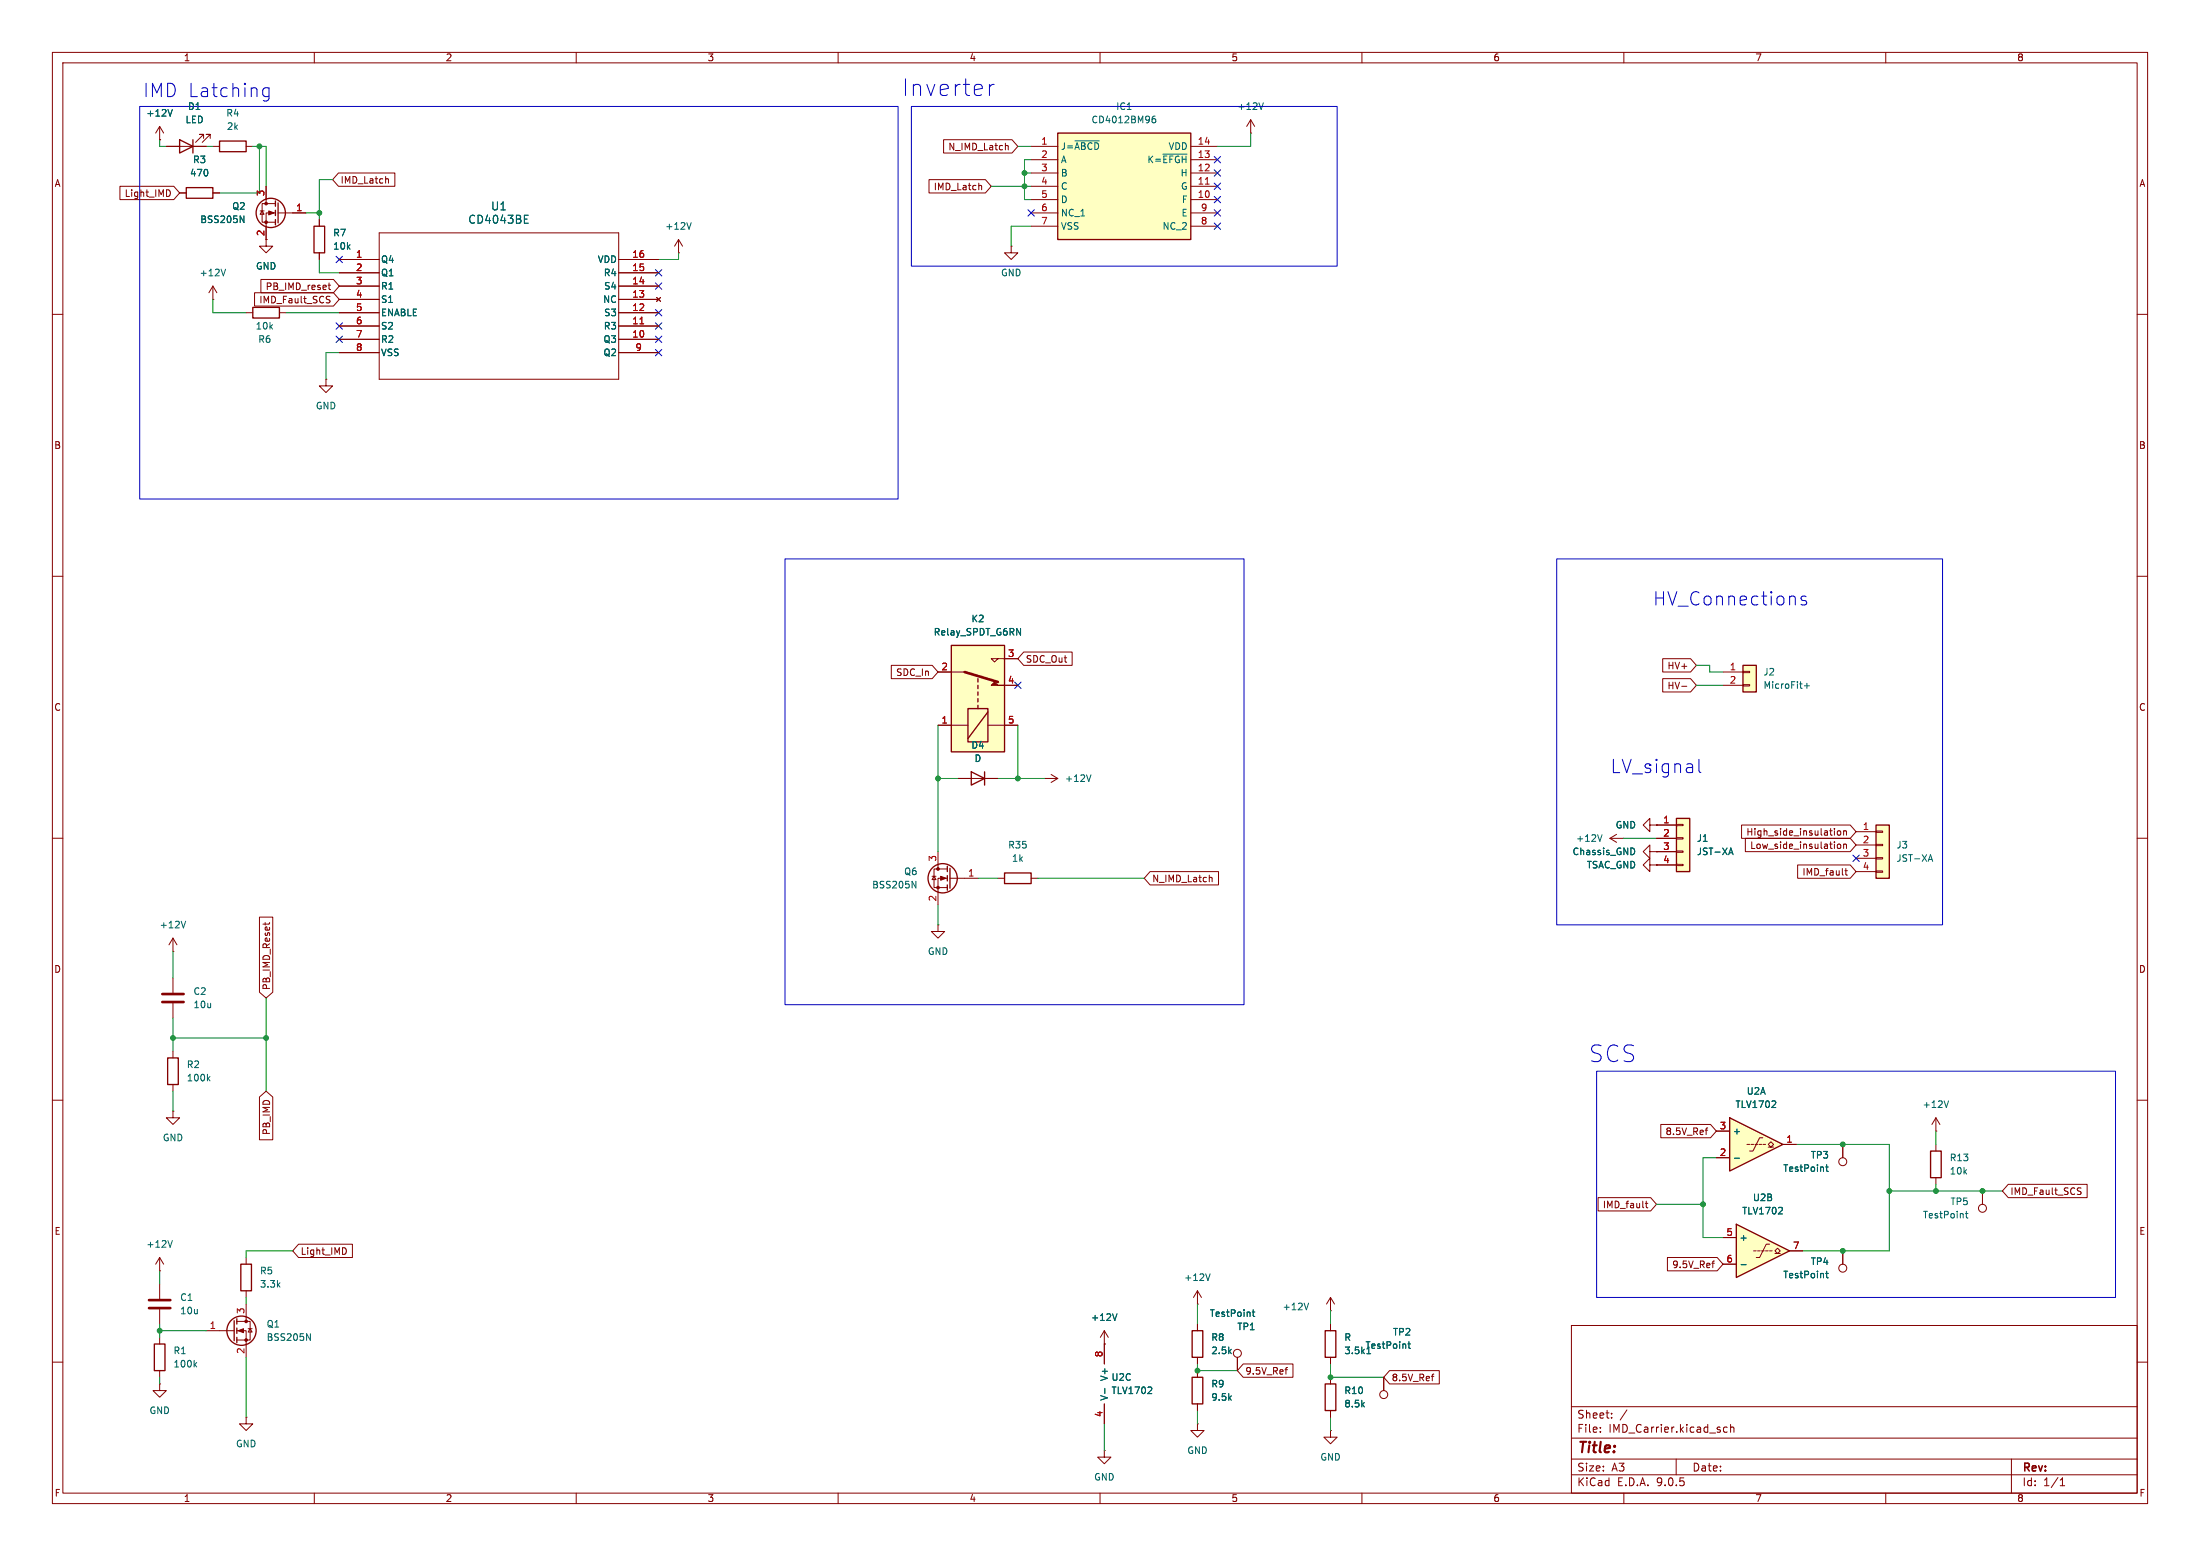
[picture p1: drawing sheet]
<svg xmlns="http://www.w3.org/2000/svg" width="420mm" height="297mm" viewBox="0 0 420 297" stroke-linecap="round" stroke-linejoin="round" font-family="sans-serif">
<g fill="none" stroke="#840000" stroke-width=".19">
<path d="M10 10h400v277h-400zM12 12h396v273h-396zM60 10v2M110 10v2M160 10v2M210 10v2M260 10v2M310 10v2M360 10v2M10 60h2M408 60h2M10 110h2"/>
<path d="M408 110h2M10 160h2M408 160h2M10 210h2M408 210h2M300 253h108v32h-108zM10 260h2M300 278.5h108M300 274.5h108M300 268.5h108M305.5 273.2v.2M305.5 272.5v.1"/>
<path d="M307.7 270.5v.2M307.7 269.8v.1M310.6 269.1l-1.3 1.9M320 278.5v3M329.7 272.5l-.4-.1-.3 .3 .2 .6h.5M330.4 272.5l.2-.1 .3 .1 .1 .9M330.4 271.9v1.5M384 278.5v6.5M408 260h2M60 285v2M110 285v2M160 285v2"/>
<path d="M210 285v2M260 285v2M300 281.5h108M310 285v2M360 285v2M393.3 283.6h.9M393.3 282.5l.4-.4v1.5"/>
</g>
<path d="M201.9 25.4h25.4v20.3h-25.4z" fill="#ffffc2"/>
<g fill="none" stroke="#840000" stroke-width=".25">
<path d="M34.3 26.7l2.5 1.2-2.5 1.3zM35.6 35.8h5v2h-5zM36.8 26.7v2.5M41.9 26.9h5.1v2.1h-5.1zM52.6 38.4v1M53.1 38.7v3.8M201.9 25.4h25.4v20.3h-25.4zM48.3 58.7h5v2h-5zM52.6 40.1v1M52.6 41.9v1M59.9 43.2h2.1v5.1h-2.1zM32 201.9h2v5.1h-2z"/>
<path d="M368.6 219.7h2v5.1h-2zM29.5 256.5h2v5.1h-2zM44.7 252.1v3.8M45.2 251.7v1M45.2 253.5v1M45.2 255.3v1M46 241.3h2v5.1h-2zM253 254h2v5.1h-2zM253 264.2h2v5h-2z"/>
<circle cx="51.7" cy="40.6" r="2.79"/>
<circle cx="46.1" cy="254" r="2.79"/>
</g>
<g fill="none" stroke="#840000" stroke-width=".19">
<path d="M30.5 26.7h.1M30.5 24.1v2.6M30.5 24.1l-.8 1.3M30.5 24.1l.7 1.3M31.7 27.9h7.7M34.3 36.8h1.3M38.9 26.4v-.7h-.8h.8l-1.6 1.5M40.1 26.4v-.7h-.7h.7l-1.5 1.5M40.6 27.9h1.3M40.6 36.8h1.3M47 27.9h1.3M50.8 35.6v3.3"/>
<path d="M52.6 38.9h-2.6v3.5h2.6M196.8 27.9h5.1M196.8 30.5h5.1M196.8 33h5.1M196.8 35.6h5.1M196.8 38.1h5.1M227.3 27.9h5.1M227.3 30.5h5.1M227.3 33h5.1M227.3 35.6h5.1M227.3 38.1h5.1M40.6 57.2h.1"/>
<path d="M40.6 54.6l-.7 1.3M40.6 54.6l.8 1.3M40.6 54.6v2.6M47 59.7h1.3M49.7 40.3h.7M50 40.3l.4 .6h-.7zM52.6 40.6h-1.8v5.1M53.1 40.6h5.3M53.3 59.7h1.3M61 41.9v1.3M61 48.3v1.2M64.8 49.5h7.6"/>
<path d="M64.8 52.1h7.6M64.8 54.6h7.6M64.8 57.2h7.6M64.8 59.7h7.6M72.4 44.5h45.7v27.9h-45.7zM118.1 49.5h7.6M118.1 52.1h7.6M118.1 54.6h7.6M118.1 57.2h7.6M118.1 59.7h7.6M125.3 56.8l.8 .7M126.1 56.8l-.8 .7"/>
<path d="M129.5 48.3h.1M129.5 45.7l-.7 1.3M129.5 45.7l.8 1.3M129.5 45.7v2.6M196.8 40.6h5.1M196.8 43.2h5.1M227.3 40.6h5.1M227.3 43.2h5.1M62.2 72.4v1.3h1.3l-1.3 1.2-1.2-1.2h1.2M62.2 72.4h.1M64.8 62.2h7.6M64.8 64.8h7.6"/>
<path d="M64.8 67.3h7.6M118.1 62.2h7.6M118.1 64.8h7.6M118.1 67.3h7.6M315 165.1v-1.3l-1.3 1.3 1.3 1.3v-1.3h1.2M315 162.6v-1.3l-1.3 1.3 1.3 1.2v-1.2h1.2M316.2 165.1h.1M316.2 162.6h.1M33 212.1v1.3h1.3l-1.3 1.2-1.3-1.2h1.3M33 212.1h.1M33 200.7v1.2M33 207v1.3"/>
<path d="M369.6 218.4v1.3M369.6 224.8v1.3M378.5 227.3v2.6M30.5 242.6h.1M30.5 240l-.8 1.3M30.5 240l.7 1.3M30.5 240v2.6M30.5 245.1v2.8M30.5 249.9v2.8M30.5 255.3v1.2M39.4 254h5.3M45.2 252.2h2.6v3.6h-2.6"/>
<path d="M45.2 254h1.8v5.1M47 240v1.3M47 246.4v1.2M47 248.9v3.3M47.4 253.6h.7M47.8 253.6l.3 .7h-.7zM228.6 248.9h.1M228.6 246.4l-.8 1.2M228.6 246.4l.8 1.2M228.6 246.4v2.5M236.2 259.1v2.5M254 250.2h.1"/>
<path d="M254 247.6v2.6M254 252.7v1.3M254 259.1v1.2M254 247.6l-.8 1.3M254 247.6l.8 1.3M30.5 264.2v1.2h1.2l-1.2 1.3-1.3-1.3h1.3M30.5 264.2h.1M30.5 261.6v1.3M47 270.5v1.3h1.3l-1.3 1.2-1.3-1.2h1.3M47 270.5h.1M210.8 276.9v1.2h1.3l-1.3 1.3-1.3-1.3h1.3M210.8 276.9h.1"/>
<path d="M254 273v1.3h1.3l-1.3 1.3-1.3-1.3h1.3M254 273h.1M254 262.9v1.3M254 269.2v1.3"/>
<circle cx="378.5" cy="230.6" r=".76"/>
<circle cx="236.2" cy="258.3" r=".76"/>
</g>
<g fill="none" stroke="#006464" stroke-width=".19">
<path d="M32.9 20.9l-.4 1.3M205.2 26.9h4.6M219.9 22.9l.3-.2h.2l.2 .2v.3l-.2 .2h-.4l-.1-.2M220.5 22.2h-.3l-.3 .5M222 29.4h4.6M43.1 51.4l-.5 1.2M45.9 41.2l.7 1.3v-1.3M100.1 41.8h.5M100.1 42.6h.7M100.1 41.1h.7M132 42.5l-.5 1.3M311.8 161.9l.3 .5-.3 .7"/>
<path d="M39.7 205.8l.4 .5M40.1 205.5l-.5 .5M32.9 236.8l-.4 1.3M375.2 231.6h.5M375.4 231.2v1.1l.3 .2M58.5 254.6l.8 1.2v-1.2M231 243.1l-.4 1.3M239.1 250.4h.4M239.2 250v1.1l.3 .2M249.8 248.7l-.4 1.3M260.9 258.4h.8M261.3 257.1v1.3"/>
<path d="M37.2 260.4l.3 .5M37.5 260.1l-.4 .5"/>
</g>
<path d="M230.1 35.1h.7M122.2 61.8h.7" fill="none" stroke="#a90000" stroke-width=".19"/>
<g fill="#840000" stroke="#840000" stroke-width=".19">
<path d="M51.3 40.3l1 .3-1 .4z"/>
<path d="M45.5 254l1-.4v.8z"/>
<circle cx="50.8" cy="38.9" r=".25"/>
<circle cx="50.8" cy="42.4" r=".25"/>
<circle cx="47" cy="252.2" r=".25"/>
<circle cx="47" cy="255.8" r=".25"/>
</g>
<path d="M28.4 248.2h4.1M28.4 249.7h4.1" fill="none" stroke="#840000" stroke-width=".51"/>
<path d="M358.1 157.5h2.6v10.1h-2.6z" fill="#ffffc2"/>
<path d="M358.1 157.5h2.6v10.1h-2.6z" fill="none" stroke="#840000" stroke-width=".25"/>
<path d="M354.3 158.8h3.8M358.1 158.6h1.3v.3h-1.3zM354.3 161.3h3.8M354.3 163.8h3.8M354.3 166.4h3.8M358.1 161.2h1.3v.2h-1.3zM358.1 163.7h1.3v.3h-1.3zM358.1 166.2h1.3v.3h-1.3z" fill="none" stroke="#840000" stroke-width=".19"/>
<path d="M368.2 164h.6M368.5 163.1l.5 1.3" fill="none" stroke="#006464" stroke-width=".19"/>
<path d="M332.7 127h2.6v5.1h-2.6z" fill="#ffffc2"/>
<path d="M332.7 127h2.6v5.1h-2.6zM227.6 254h2v5.1h-2z" fill="none" stroke="#840000" stroke-width=".25"/>
<g fill="none" stroke="#840000" stroke-width=".19">
<path d="M50.8 45.7v1.3h1.3l-1.3 1.3-1.3-1.3h1.3M328.9 128.3h3.8M328.9 130.8h3.8M332.7 128.1h1.3v.3h-1.3zM332.7 130.7h1.3v.2h-1.3zM308.6 159.3l-1.3 .7M315 157.5v-1.3l-1.3 1.3 1.3 1.3v-1.3h1.2M316.2 157.5h.1M33 179.1l-.7 1.2M33 179.1l.8 1.2M33 179.1v2.5M307.3 160l1.3 .8"/>
<path d="M307.3 160h2.6M309.9 160h.1M33 181.6h.1M33 186.7v2.8M33 191.5v2.8M228.6 252.7v1.3M228.6 259.1v1.2M228.6 271.8v1.2h1.3l-1.3 1.3-1.3-1.3h1.3M228.6 271.8h.1"/>
</g>
<path d="M344.5 130.9h.9M344.9 130.4v1M305.8 159.3l-.4 1.3M35.4 175.8l-.4 1.3" fill="none" stroke="#006464" stroke-width=".19"/>
<path d="M31 189.7h4.1M31 191.3h4.1" fill="none" stroke="#840000" stroke-width=".51"/>
<path d="M320 156.2h2.6v10.2h-2.6z" fill="#ffffc2"/>
<g fill="none" stroke="#840000" stroke-width=".25">
<path d="M320 156.2h2.6v10.2h-2.6zM180.8 165.4v1M180.8 167.1v1M180.8 168.9v1M181.4 165.7v3.8M191.8 166.6h5v2.1h-5zM227.6 262.9h2v5.1h-2z"/>
<circle cx="180" cy="167.6" r="2.79"/>
</g>
<g fill="none" stroke="#840000" stroke-width=".19">
<path d="M238.8 25.4h.1M238.8 22.9l-.8 1.2M238.8 22.9l.7 1.2M238.8 22.9v2.5M193 47v1.3h1.3l-1.3 1.2-1.2-1.2h1.2M193 47h.1M199.4 148.6h.1M199.4 148.6h2.5M200.7 147.8l1.2 .8M201.9 148.6l-1.2 .8M316.2 157.5h3.8M320 157.4h1.3v.2h-1.3z"/>
<path d="M320 159.9h1.3v.2h-1.3zM177.9 167.3h.8M178.3 167.3l.4 .6h-.8zM179.1 176.5v1.3h1.2l-1.2 1.3-1.3-1.3h1.3M179.1 176.5h.1M179.1 162.6v3.3M180.8 165.9h-2.5v3.5h2.5M180.8 167.6h-1.7v5.1M181.4 167.6h5.3M190.5 167.6h1.3M196.8 167.6h1.3M316.2 160h3.8"/>
<path d="M316.2 162.6h3.8M316.2 165.1h3.8M320 162.4h1.3v.3h-1.3zM320 165h1.3v.2h-1.3zM210.8 256.5h.1M210.8 254v6.3M210.8 254l-.7 1.3M210.8 254l.8 1.3M210.8 268v3.8M228.6 261.6v1.3M228.6 268v1.2M264.2 262.9v2.5"/>
<circle cx="264.2" cy="266.2" r=".76"/>
</g>
<path d="M241.2 19.6l-.4 1.3M208.3 147.9l-.5 1.3M174.1 168.2l.7 1.3v-1.3M330.1 162.8h.6M330.4 161.9l.5 1.2M213.2 250.8l-.4 1.2M268.8 256.5h.5M269 256.1v1.1l.3 .2M210.9 265v1M219.8 264.8l.1 .2-.1 .3-.7 .7h.8" fill="none" stroke="#006464" stroke-width=".19"/>
<g fill="#840000" stroke="#840000" stroke-width=".19">
<path d="M179.6 167.3l1 .3-1 .4z"/>
<circle cx="179.1" cy="165.9" r=".25"/>
<circle cx="179.1" cy="169.4" r=".25"/>
</g>
<path d="M181.6 123.2h10.2v20.3h-10.2z" fill="#ffffc2"/>
<g fill="none" stroke="#840000" stroke-width=".19">
<path d="M179.1 138.4h5.7M179.1 128.3h5M188.6 138.4h5.7M190.5 125.7l-.6 .7-.7-.7h5.1M191.8 130.8h2.5M182.9 148.6h7.6M351.8 238.8v2.5"/>
<circle cx="351.8" cy="242.1" r=".76"/>
</g>
<path d="M181.6 123.2h10.2v20.3h-10.2zM184.8 135.3h3.8v6.3h-3.8zM186.7 129.5v.7M186.7 130.8v.6M186.7 132.1v.6M186.7 133.4v.6M186.7 134.6v.7M188.6 135.9l-3.8 5.1M185.4 147.3l2.6 1.3-2.6 1.3zM188 147.3v2.6" fill="none" stroke="#840000" stroke-width=".25"/>
<path d="M189.2 130.8l.7-.6 .6 .6h1.3z" fill="#840000" stroke="#840000" stroke-width=".19"/>
<path d="M184.1 128.3l6.4 1.9" fill="none" stroke="#840000" stroke-width=".51"/>
<path d="M194.1 120l.7 1.2v-1.2M348.5 243.1h.5M348.7 242.6v1.1l.3 .2" fill="none" stroke="#006464" stroke-width=".19"/>
<path d="M331.5 233.7l10.1 5.1-10.1 5z" fill="#ffffc2"/>
<path d="M331.5 233.7l10.1 5.1-10.1 5z" fill="none" stroke="#840000" stroke-width=".25"/>
<path d="M328.9 236.2h2.6M334.8 238.8h.5M335.5 238.8h.5M336.3 238.8h.5M337.1 238.8h.5M337.8 237.5h-.6l-1.3 2.5h-.6M337.8 238.8h.5M338.8 239.3h.5l-.5-.5 .5-.5 .6 .5-.6 .5h.6M341.6 238.8h2.6M328.9 241.3h2.6" fill="none" stroke="#840000" stroke-width=".19"/>
<path d="M340.1 230.5l.2 .2-.1 .3-.7 .7h.8M332.4 241.4h.9" fill="none" stroke="#006464" stroke-width=".19"/>
<path d="M330.2 213.4l10.2 5-10.2 5.1z" fill="#ffffc2"/>
<path d="M330.2 213.4l10.2 5-10.2 5.1z" fill="none" stroke="#840000" stroke-width=".25"/>
<g fill="none" stroke="#840000" stroke-width=".19">
<path d="M22.9 35.6h10.3l1.1 1.2-1.1 1.3h-10.3zM30.5 26.7h.1M31.7 27.9h2.6M32.3 36.3l.2 .5-.2 .6M34.3 36.8h1.3M36.8 27.9h2.6M40.6 36.8h1.3M50.8 35.6v2.5M64.6 33h10.8v2.6h-10.8l-1.1-1.3zM74 34.1l.2 .2v.7M177.4 34.3h10.7l1.1 1.3-1.1 1.2h-10.7zM180.1 26.7h13.1l1.1 1.2-1.1 1.3h-13.1z"/>
<path d="M187.2 35.4l.2 .2v.6M192.1 27.8l.4 .1v.7M48.6 55.9h15.1l1.1 1.3-1.1 1.2h-15.1zM49.8 53.3h13.9l1.1 1.3-1.1 1.3h-13.9zM50.8 43.2v2.5M55.9 40.6h2.5M61 41.9v1.3M61 48.3v1.2M62.5 57.2l.4 .1 .1 .3-.2 .2h-.3M62.5 56.6h.5M62.6 54.4h.5M62.8 54v1.1l.3 .2"/>
<path d="M64.8 49.5h7.6M64.8 52.1h7.6M64.8 54.6h7.6M64.8 57.2h7.6M64.8 59.7h7.6M118.1 49.5h7.6M118.1 52.1h7.6M118.1 54.6h7.6M118.1 57.2h7.6M118.1 59.7h7.6M125.3 56.8l.8 .7M126.1 56.8l-.8 .7"/>
<path d="M64.8 62.2h7.6M64.8 64.8h7.6M64.8 67.3h7.6M118.1 62.2h7.6M118.1 64.8h7.6M118.1 67.3h7.6M170.2 127h7.8l1.1 1.3-1.1 1.2h-7.8zM179.1 138.4h2.5M179.1 128.3h2.5M191.8 138.4h2.5M191.8 130.8h2.5M191.8 125.7h2.5"/>
<path d="M195.4 124.5h9.3v2.5h-9.3l-1.1-1.3zM317.4 125.7h5.3l1.1 1.3-1.1 1.3h-5.3zM317.4 129.5h5.3l1.1 1.3-1.1 1.3h-5.3zM321.1 131h.9M182.9 148.6h2.5M188 148.6h2.5M316.2 157.5h.1M316.2 157.5h3.8M332.5 157.5h20.7l1.1 1.3-1.1 1.2h-20.7zM350.2 158.2v.1M350.2 158.6v.8M350.9 158.6h.3l.2 .2v.4l-.2 .2h-.3l-.2-.2z"/>
<path d="M352 158.6v.8M352 158.7l.1-.1h.3l.1 .8M49.5 175.1h2.6v14.3l-1.3 1.1-1.3-1.1zM50.6 176.1v.5M51.5 176.1l-.1 .2M219.6 166.4h13v2.5h-13l-1.2-1.3zM231 167.5l.4 .1v.7M316.2 165.1h.1M316.2 162.6h.1M316.2 160h3.8M316.2 162.6h3.8M316.2 165.1h3.8"/>
<path d="M333.2 160h20l1.1 1.3-1.1 1.3h-20zM343.2 165.1h10l1.1 1.3-1.1 1.2h-10zM350.9 161.2l.3-.1 .2 .3v.3l-.2 .3-.3-.1-.2-.2zM352 161.2l.1-.1 .3 .1 .1 .8M352 161.1v.9M352.2 166.2h.5M352.4 165.8v1.1l.3 .1M49.5 209.4l1.3-1.1 1.3 1.1v8.2h-2.6zM317.1 214.6h9.4l1.2 1.3-1.2 1.3h-9.4zM325.5 215.7h.5M326 215.3l-.2 .1M327.7 215.9h2.5"/>
<path d="M333.5 218.4h.5M334.3 218.4h.5M335 218.4h.5M335.8 218.4h.5M336.5 217.2h-.6l-1.3 2.5h-.6M336.5 218.4h.6M337.6 218.9h.5l-.5-.5 .5-.5 .5 .5-.5 .5h.5M340.4 218.4h2.5M351.8 218.4v2.6M369.6 215.9h.1M369.6 213.4l-.8 1.2M369.6 213.4l.7 1.2"/>
<path d="M369.6 213.4v2.5M57 237.5h10.3v2.5h-10.3l-1.1-1.2zM65.9 238.2l.2 .5-.2 .7M305.1 228.6h10l1.1 1.3-1.1 1.2h-10zM314.1 229.7h.5M314.3 229.3v1.1l.3 .1M327.7 221h2.5M328.9 236.2h2.6M341.6 238.8h2.6M351.8 238.8v2.5M383.4 226.1h15v2.5h-15l-1.1-1.3zM396.8 227.3l.4 .2 .1 .3-.3 .2h-.3"/>
<path d="M396.8 226.7l.5 .1M210.8 256.5h.1M210.8 256.5v3.8M228.6 252.7v1.3M228.6 259.1v1.2M236.2 259.1v2.5M254 252.7v1.3M254 259.1v1.2M318.3 240h9.5l1.1 1.3-1.1 1.3h-9.5zM326.8 241.1h.5M327.3 240.7l-.3 .1M328.9 241.3h2.6"/>
<path d="M210.8 268v3.8M228.6 261.6v1.3M228.6 268v1.2M237.3 260.3h9.5v2.6h-9.5l-1.1-1.3zM245.3 261.4h.5M245.8 261l-.2 .1M254 262.9v1.3M254 269.2v1.3M264.2 262.9v2.5M265.3 261.6h9.5v2.6h-9.5l-1.1-1.3zM273.2 262.7h.5M273.7 262.3l-.2 .1"/>
<circle cx="351.8" cy="221.7" r=".76"/>
</g>
<g fill="none" stroke="#006464" stroke-width=".19">
<path d="M32.9 20.9l-.4 1.3M45.9 41.2l.7 1.3v-1.3M100.1 41.8h.5M100.1 42.6h.7M100.1 41.1h.7M194.1 120l.7 1.2v-1.2M311.8 161.9l.3 .5-.3 .7M330.1 162.8h.6M330.4 161.9l.5 1.2M338.9 210.2l.1 .2-.1 .3-.7 .7h.8M372 210.1l-.4 1.3M331.1 221.1h1"/>
<path d="M340.1 230.5l.2 .2-.1 .3-.7 .7h.8M348.5 222.7h.5M348.7 222.3v1.1l.3 .2M213.2 250.8l-.4 1.2M239.1 250.4h.4M239.2 250v1.1l.3 .2M260.9 258.4h.8M261.3 257.1v1.3M268.8 256.5h.5M269 256.1v1.1l.3 .2M332.4 241.4h.9M348.5 243.1h.5"/>
<path d="M348.7 242.6v1.1l.3 .2M210.9 265v1M219.8 264.8l.1 .2-.1 .3-.7 .7h.8"/>
</g>
<g fill="none" stroke="#009600" stroke-width=".19">
<path d="M30.5 26.7v1.2h1.2M39.4 27.9h1.2M48.3 27.9h2.5v7.7M49.5 27.9v8.9h-7.6M63.5 34.3h-2.5v7.6M189.2 35.6h7.6M194.3 27.9h2.5M195.6 33h1.2M196.8 30.5h-1.2v7.6h1.2M238.8 25.4v2.5h-6.4M40.6 57.2v2.5h6.4M54.6 59.7h10.2"/>
<path d="M58.4 40.6h2.6M61 49.5v2.6h3.8M129.5 48.3v1.2h-3.8M196.8 43.2h-3.8v3.8M64.8 67.3h-2.6v5.1M179.1 138.4v24.2M194.3 138.4v10.2M323.8 127h2.6v1.3h2.5M323.8 130.8h5.1M179.1 148.6h3.8M190.5 148.6h8.9M179.1 172.7v3.8"/>
<path d="M186.7 167.6h3.8M198.1 167.6h20.3M309.9 160h6.3M33 198.1h17.8M33 181.6v5.1M33 194.3v6.4M50.8 190.5v17.8M33 208.3v3.8M342.9 218.4h17.8v20.4h-16.5M369.6 215.9v2.5M55.9 238.8h-8.9v1.2M316.2 229.9h8.9"/>
<path d="M327.7 221h-2.6v15.2h3.8M360.7 227.3h21.6M369.6 226.1v1.2M30.5 254h8.9M30.5 242.6v2.5M30.5 252.7v2.6M47 247.6v1.3M47 259.1v11.4M228.6 248.9v3.8M254 250.2v2.5M30.5 262.9v1.3M210.8 271.8v5.1"/>
<path d="M228.6 260.3v1.3h7.6M228.6 269.2v2.6M254 260.3v2.6h10.2M254 270.5v2.5"/>
</g>
<g fill="none" stroke="#000084" stroke-width=".19">
<path d="M231.8 37.5l1.2 1.2M231.8 29.9l1.2 1.2M231.8 32.4l1.2 1.2M231.8 35l1.2 1.2M233 37.5l-1.2 1.2M233 29.9l-1.2 1.2M233 32.4l-1.2 1.2M233 35l-1.2 1.2M64.2 48.9l1.2 1.2M65.4 48.9l-1.2 1.2M125.1 59.1l1.2 1.2M125.1 54l1.2 1.2"/>
<path d="M125.1 51.5l1.2 1.2M126.3 59.1l-1.2 1.2M126.3 54l-1.2 1.2M126.3 51.5l-1.2 1.2M196.2 40l1.3 1.2M197.5 40l-1.3 1.2M231.8 40l1.2 1.2M231.8 42.6l1.2 1.2M233 40l-1.2 1.2M233 42.6l-1.2 1.2M64.2 64.2l1.2 1.2M64.2 61.6l1.2 1.2"/>
<path d="M65.4 64.2l-1.2 1.2M65.4 61.6l-1.2 1.2M125.1 61.6l1.2 1.2M125.1 64.2l1.2 1.2M125.1 66.7l1.2 1.2M126.3 61.6l-1.2 1.2M126.3 64.2l-1.2 1.2M126.3 66.7l-1.2 1.2M193.7 130.2l1.2 1.2M194.9 130.2l-1.2 1.2M353.7 163.2l1.2 1.2M354.9 163.2l-1.2 1.2"/>
</g>
<path d="M50.1 18l.5 .4 .8-.1M51.4 16.7v2.1a.69 .69 0 0 1-1.1 .4M51.4 16.9l-.8-.2-.5 .5M188.9 16.1v2.1M189.8 16.1a.81 .81 0 0 0-.9 .6M26.7 20.3h144.7v75h-144.7zM174 20.3h81.3v30.5h-81.3zM149.9 106.7h87.6v85.1h-87.6zM297.2 106.7h73.6v69.8h-73.6zM344.8 113.9l-.6-.1-.4 .3 .1 .4 .9 .2 .1 .3-.1 .4-.3 .1-.7-.1M324.3 144.9v2.2l.4 .4M304.8 204.5h99.1v43.1h-99.1z" fill="none" stroke="#0000c2" stroke-width=".19"/>
<path d="M122.2 61.8h.7" fill="none" stroke="#a90000" stroke-width=".19"/>
<g fill="#009600" stroke="#009600" stroke-width=".19">
<circle cx="49.5" cy="27.9" r=".46"/>
<circle cx="61" cy="40.6" r=".46"/>
<circle cx="195.6" cy="35.6" r=".46"/>
<circle cx="195.6" cy="33" r=".46"/>
<circle cx="50.8" cy="198.1" r=".46"/>
<circle cx="33" cy="198.1" r=".46"/>
<circle cx="179.1" cy="148.6" r=".46"/>
<circle cx="30.5" cy="254" r=".46"/>
<circle cx="351.8" cy="238.8" r=".46"/>
<circle cx="325.1" cy="229.9" r=".46"/>
<circle cx="351.8" cy="218.4" r=".46"/>
<circle cx="228.6" cy="261.6" r=".46"/>
<circle cx="254" cy="262.9" r=".46"/>
<circle cx="194.3" cy="148.6" r=".46"/>
<circle cx="360.7" cy="227.3" r=".46"/>
<circle cx="369.6" cy="227.3" r=".46"/>
<circle cx="378.5" cy="227.3" r=".46"/>
</g>
<g font-size="4.4" fill="#0000c2">
<text x="172.2" y="18.6">Inverter</text>
<text x="303.3" y="203">SCS</text>
</g>
<g font-size="3.5" fill="#0000c2">
<text x="27.3" y="18.8">IMD Latching</text>
<text x="315.5" y="115.8">HV_Connections</text>
<text x="307.4" y="147.8">LV_signal</text>
</g>
<text font-size="2.8" fill="#840000" x="301" y="277.9">Title:</text>
<g font-size="2.1" fill="#006464">
<text x="93.6" y="40.4">U1</text>
<text x="89.3" y="42.9">CD4043BE</text>
</g>
<g font-size="2.1" fill="#840000">
<text x="301" y="273.7">File:</text>
<text x="301" y="271">Sheet:</text>
<text x="307.1" y="273.7">IMD_Carrier.kicad_sch</text>
<text x="301" y="281.1">Size:</text>
<text x="307.6" y="281.1">A3</text>
<text x="323" y="281.1">Date:</text>
<text x="386" y="281.3">Rev:</text>
<text x="301" y="283.9">KiCad</text>
<text x="308.7" y="283.9">E.D.A.</text>
<text x="316.3" y="283.9">9.0.5</text>
<text x="386" y="283.9">Id:</text>
<text x="390.1" y="283.9">1/1</text>
</g>
<g font-size="1.8" fill="#840000">
<text x="35" y="11.9">1</text>
<text x="85" y="11.9">2</text>
<text x="135" y="11.9">3</text>
<text x="185" y="11.9">4</text>
<text x="235" y="11.9">5</text>
<text x="285" y="11.9">6</text>
<text x="335" y="11.9">7</text>
<text x="385" y="11.9">8</text>
<text x="180.9" y="28.9">N_IMD_Latch</text>
<text x="10.3" y="35.9">A</text>
<text x="64.9" y="35.2">IMD_Latch</text>
<text x="408.3" y="35.9">A</text>
<text x="23.7" y="37.8">Light_IMD</text>
<text x="178.2" y="36.5">IMD_Latch</text>
<text x="50.5" y="45.2" transform="rotate(-90 50.5 45.2)">2</text>
<text x="49.4" y="58.1">IMD_Fault_SCS</text>
<text x="50.6" y="55.6">PB_IMD_reset</text>
<text x="10.3" y="85.9">B</text>
<text x="408.2" y="85.9">B</text>
<text x="171" y="129.2">SDC_In</text>
<text x="195.7" y="126.7">SDC_Out</text>
<text x="318.2" y="128">HV+</text>
<text x="318.2" y="131.8">HV-</text>
<text x="10.3" y="135.9">C</text>
<text x="408.2" y="135.9">C</text>
<text x="333.3" y="159.7">High_side_insulation</text>
<text x="334" y="162.2">Low_side_insulation</text>
<text x="344" y="167.3">IMD_fault</text>
<text x="219.9" y="168.6">N_IMD_Latch</text>
<text x="10.3" y="185.9">D</text>
<text x="408.2" y="185.9">D</text>
<text x="51.8" y="189.1" transform="rotate(-90 51.8 189.1)">PB_IMD_Reset</text>
<text x="51.8" y="216.7" transform="rotate(-90 51.8 216.7)">PB_IMD</text>
<text x="317.9" y="216.9">8.5V_Ref</text>
<text x="305.9" y="230.8">IMD_fault</text>
<text x="383.7" y="228.3">IMD_Fault_SCS</text>
<text x="10.3" y="235.9">E</text>
<text x="57.3" y="239.7">Light_IMD</text>
<text x="408.3" y="235.9">E</text>
<text x="319.1" y="242.3">9.5V_Ref</text>
<text x="237.6" y="262.6">9.5V_Ref</text>
<text x="265.6" y="263.8">8.5V_Ref</text>
<text x="10.3" y="285.9">F</text>
<text x="35" y="286.9">1</text>
<text x="85" y="286.9">2</text>
<text x="135" y="286.9">3</text>
<text x="185" y="286.9">4</text>
<text x="235" y="286.9">5</text>
<text x="285" y="286.9">6</text>
<text x="335" y="286.9">7</text>
<text x="385" y="286.9">8</text>
<text x="408.3" y="285.9">F</text>
</g>
<g font-size="1.8" fill="#006464">
<text x="27.8" y="22.5">+12V</text>
<text x="35.3" y="23.7">LED</text>
<text x="35.8" y="21.2">D1</text>
<text x="43.1" y="22.5">R4</text>
<text x="208.3" y="23.7">CD4012BM96</text>
<text x="213" y="21.2">IC1</text>
<text x="236.1" y="21.2">+12V</text>
<text x="43.2" y="25">2k</text>
<text x="202.4" y="28.8">J=~{ABCD}</text>
<text x="223" y="28.8">VDD</text>
<text x="36.2" y="33.9">470</text>
<text x="36.8" y="31.3">R3</text>
<text x="202.4" y="31.3">A</text>
<text x="202.4" y="33.9">B</text>
<text x="218.9" y="31.3">K=~{EFGH}</text>
<text x="225.3" y="33.9">H</text>
<text x="44.2" y="40.2">Q2</text>
<text x="202.4" y="36.4">C</text>
<text x="202.4" y="39">D</text>
<text x="202.4" y="41.5">NC_1</text>
<text x="225.3" y="36.4">G</text>
<text x="225.5" y="41.5">E</text>
<text x="225.5" y="39">F</text>
<text x="38.1" y="42.8">BSS205N</text>
<text x="63.5" y="45.3">R7</text>
<text x="63.5" y="47.9">10k</text>
<text x="126.9" y="44">+12V</text>
<text x="202.4" y="44">VSS</text>
<text x="221.8" y="44">NC_2</text>
<text x="38" y="52.9">+12V</text>
<text x="48.8" y="51.7">GND</text>
<text x="72.6" y="50.4">Q4</text>
<text x="72.6" y="52.9">Q1</text>
<text x="114" y="50.4">VDD</text>
<text x="115.2" y="52.9">R4</text>
<text x="191" y="52.9">GND</text>
<text x="72.6" y="55.5">R1</text>
<text x="72.6" y="58">S1</text>
<text x="115.1" y="58">NC</text>
<text x="115.2" y="55.5">S4</text>
<text x="48.7" y="63.1">10k</text>
<text x="49.2" y="65.6">R6</text>
<text x="72.6" y="60.6">ENABLE</text>
<text x="72.6" y="63.1">S2</text>
<text x="72.6" y="65.6">R2</text>
<text x="115.1" y="65.6">Q3</text>
<text x="115.2" y="63.1">R3</text>
<text x="115.2" y="60.6">S3</text>
<text x="72.6" y="68.2">VSS</text>
<text x="115.1" y="68.2">Q2</text>
<text x="60.2" y="78.3">GND</text>
<text x="185.3" y="119">K2</text>
<text x="178.2" y="121.5">Relay_SPDT_G6RN</text>
<text x="336.6" y="129.1">J2</text>
<text x="336.6" y="131.7">MicroFit+</text>
<text x="185.3" y="143.1">D4</text>
<text x="186" y="145.6">D</text>
<text x="203.2" y="149.5">+12V</text>
<text x="300.8" y="160.9">+12V</text>
<text x="308.3" y="158.3">GND</text>
<text x="323.9" y="160.9">J1</text>
<text x="172.5" y="167.2">Q6</text>
<text x="192.4" y="162.2">R35</text>
<text x="193.1" y="164.7">1k</text>
<text x="300.1" y="163.4">Chassis_GND</text>
<text x="302.8" y="166">TSAC_GND</text>
<text x="323.9" y="163.4">JST-XA</text>
<text x="362" y="162.2">J3</text>
<text x="362" y="164.7">JST-XA</text>
<text x="166.4" y="169.8">BSS205N</text>
<text x="30.4" y="177.4">+12V</text>
<text x="177" y="182.5">GND</text>
<text x="36.8" y="190.1">C2</text>
<text x="36.8" y="192.6">10u</text>
<text x="35.6" y="204.1">R2</text>
<text x="35.6" y="206.6">100k</text>
<text x="333.4" y="209.1">U2A</text>
<text x="331.2" y="211.7">TLV1702</text>
<text x="366.9" y="211.7">+12V</text>
<text x="31" y="218">GND</text>
<text x="330.7" y="216.8">+</text>
<text x="345.6" y="221.3">TP3</text>
<text x="372.1" y="221.8">R13</text>
<text x="340.3" y="223.9">TestPoint</text>
<text x="372.1" y="224.4">10k</text>
<text x="332.5" y="232">TLV1702</text>
<text x="334.5" y="229.5">U2B</text>
<text x="367" y="232.8">TestPoint</text>
<text x="372.3" y="230.2">TP5</text>
<text x="27.8" y="238.4">+12V</text>
<text x="332" y="237.1">+</text>
<text x="49.5" y="243.4">R5</text>
<text x="49.5" y="246">3.3k</text>
<text x="226" y="244.7">+12V</text>
<text x="340.3" y="244.2">TestPoint</text>
<text x="345.6" y="241.7">TP4</text>
<text x="34.3" y="248.5">C1</text>
<text x="34.3" y="251.1">10u</text>
<text x="230.9" y="251.6">TestPoint</text>
<text x="244.8" y="250.3">+12V</text>
<text x="50.8" y="253.6">Q1</text>
<text x="50.8" y="256.1">BSS205N</text>
<text x="208.2" y="252.3">+12V</text>
<text x="231.1" y="256.1">R8</text>
<text x="236.1" y="254.1">TP1</text>
<text x="256.5" y="256.1">R</text>
<text x="260.6" y="257.7">TestPoint</text>
<text x="265.8" y="255.1">TP2</text>
<text x="33" y="258.7">R1</text>
<text x="33" y="261.2">100k</text>
<text x="211.7" y="263.7" transform="rotate(-90 211.7 263.7)">V+</text>
<text x="212.1" y="263.8">U2C</text>
<text x="231.1" y="258.7">2.5k</text>
<text x="256.5" y="258.7">3.5k1</text>
<text x="211.7" y="267.5" transform="rotate(-90 211.7 267.5)">V-</text>
<text x="212.1" y="266.3">TLV1702</text>
<text x="231.1" y="265">R9</text>
<text x="231.1" y="267.6">9.5k</text>
<text x="256.5" y="268.8">8.5k</text>
<text x="256.5" y="266.3">R10</text>
<text x="28.4" y="270.1">GND</text>
<text x="45" y="276.5">GND</text>
<text x="226.6" y="277.7">GND</text>
<text x="252" y="279">GND</text>
<text x="208.8" y="282.8">GND</text>
</g>
<g font-size="1.8" fill="#a90000">
<text x="198.7" y="27.7">1</text>
<text x="228.6" y="27.7">14</text>
<text x="198.7" y="30.2">2</text>
<text x="198.7" y="32.8">3</text>
<text x="198.7" y="35.3">4</text>
<text x="228.6" y="30.2">13</text>
<text x="228.6" y="32.8">12</text>
<text x="228.6" y="35.3">11</text>
<text x="50.5" y="37.5" transform="rotate(-90 50.5 37.5)">3</text>
<text x="56.4" y="40.4">1</text>
<text x="198.7" y="37.8">5</text>
<text x="198.7" y="40.4">6</text>
<text x="228.6" y="37.8">10</text>
<text x="229.2" y="40.4">9</text>
<text x="198.7" y="42.9">7</text>
<text x="229.2" y="42.9">8</text>
<text x="67.9" y="49.3">1</text>
<text x="67.9" y="51.8">2</text>
<text x="120.6" y="49.3">16</text>
<text x="120.6" y="51.8">15</text>
<text x="67.9" y="54.4">3</text>
<text x="67.9" y="56.9">4</text>
<text x="67.9" y="59.4">5</text>
<text x="120.6" y="54.4">14</text>
<text x="120.6" y="56.9">13</text>
<text x="120.6" y="59.4">12</text>
<text x="67.9" y="62">6</text>
<text x="67.9" y="64.5">7</text>
<text x="120.6" y="62">11</text>
<text x="120.6" y="64.5">10</text>
<text x="67.9" y="67.1">8</text>
<text x="121.2" y="67.1">9</text>
<text x="192.3" y="125.5">3</text>
<text x="179.6" y="128">2</text>
<text x="192.3" y="130.6">4</text>
<text x="330.1" y="128">1</text>
<text x="330.1" y="130.6">2</text>
<text x="179.6" y="138.2">1</text>
<text x="192.3" y="138.2">5</text>
<text x="317.4" y="157.2">1</text>
<text x="317.4" y="159.8">2</text>
<text x="355.5" y="158.5">1</text>
<text x="355.5" y="161">2</text>
<text x="178.8" y="164.5" transform="rotate(-90 178.8 164.5)">3</text>
<text x="184.7" y="167.4">1</text>
<text x="317.4" y="162.3">3</text>
<text x="317.4" y="164.8">4</text>
<text x="355.5" y="163.6">3</text>
<text x="355.5" y="166.1">4</text>
<text x="178.8" y="172.2" transform="rotate(-90 178.8 172.2)">2</text>
<text x="328.2" y="215.6">3</text>
<text x="328.2" y="220.7">2</text>
<text x="340.9" y="218.2">1</text>
<text x="329.5" y="236">5</text>
<text x="342.2" y="238.5">7</text>
<text x="329.5" y="241">6</text>
<text x="46.7" y="250.9" transform="rotate(-90 46.7 250.9)">3</text>
<text x="39.9" y="253.7">1</text>
<text x="46.7" y="258.5" transform="rotate(-90 46.7 258.5)">2</text>
<text x="210.6" y="259.2" transform="rotate(-90 210.6 259.2)">8</text>
<text x="210.6" y="270.6" transform="rotate(-90 210.6 270.6)">4</text>
</g>
</svg>
